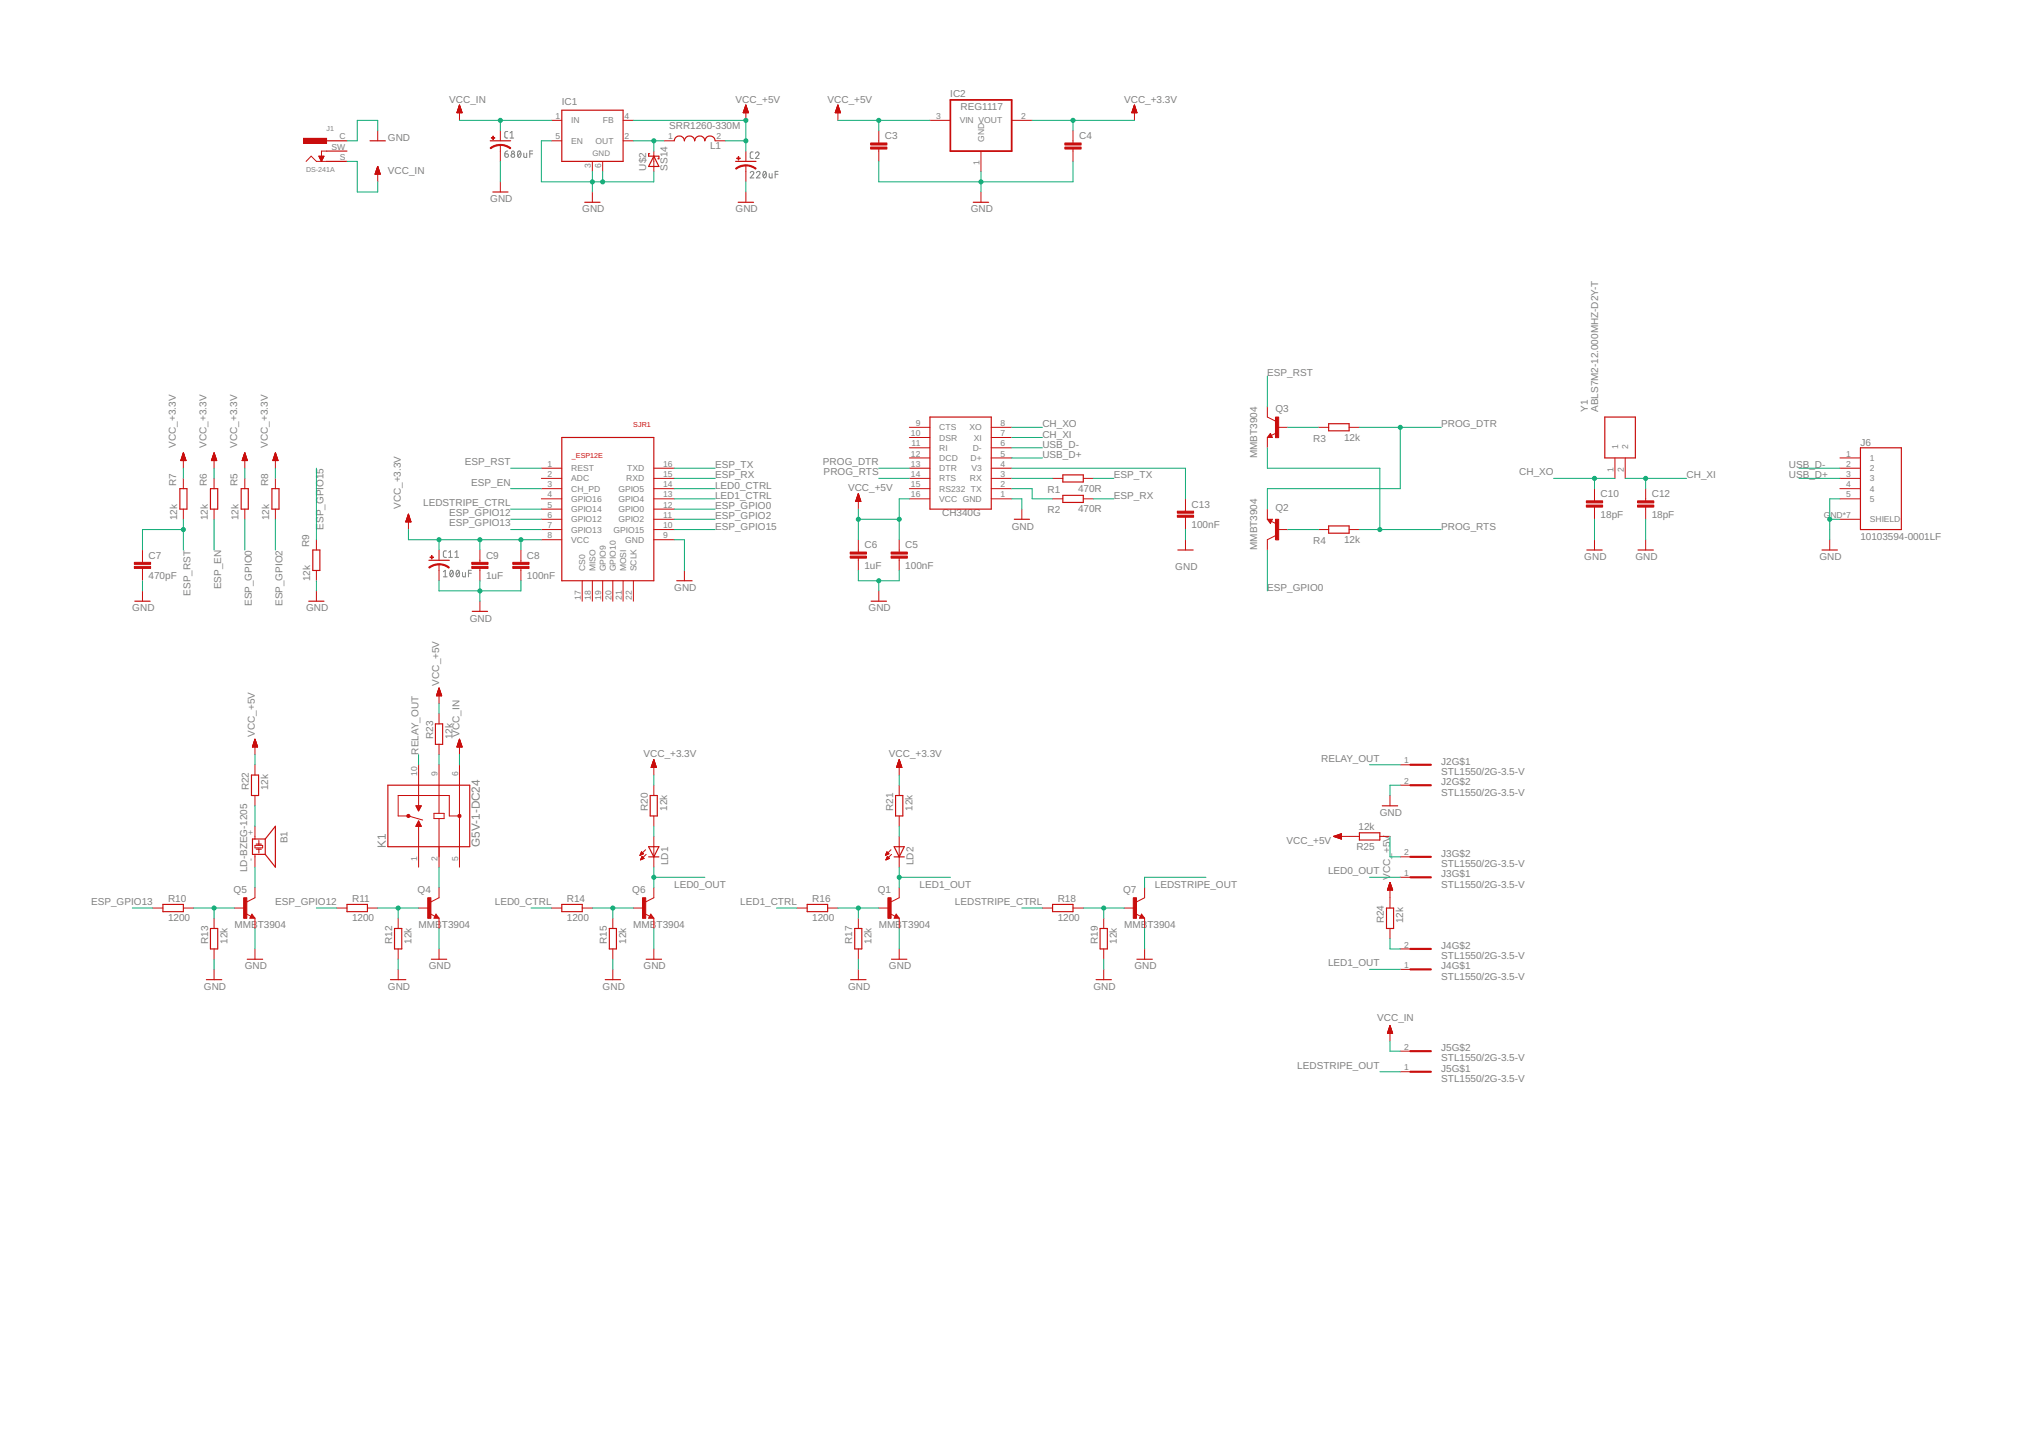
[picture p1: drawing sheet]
<svg xmlns="http://www.w3.org/2000/svg" width="297mm" height="210mm" viewBox="0 0 297 210" stroke-linecap="round" stroke-linejoin="round" font-family="sans-serif">
<g fill="none" stroke="#808080" stroke-width=".15">
<path d="M74.1 19.2h-.3l-.1 .2v.6l.4 .2M74.5 19.4l.3-.2v1M73.7 22.5h.3a.27 .27 0 0 1 .3 .3 .27 .27 0 0 1-.3 .2 .27 .27 0 0 1-.3-.3zM74.1 22a.4 .4 0 0 0-.4 .5M74.5 20.2h.5M75.7 22.1l.1-.1a.55 .55 0 0 1 0 1l-.2-.2v-.3zM76 22.2l-.4 .6M76.5 22.4v.5l.2 .1h.2v-.6M77.4 22.5h.4M77.8 22h-.4v1M109.6 25.2a.26 .26 0 0 1 .3-.2 .26 .26 0 0 1 .1 .4l-.4 .6h.5M110 22.2h-.3l-.1 .2v.6l.4 .1"/>
<path d="M110.3 22.4a.27 .27 0 0 1 .4-.2 .27 .27 0 0 1 .1 .4l-.5 .5h.5M110.5 25.2a.27 .27 0 0 1 .3-.2 .27 .27 0 0 1 .1 .4l-.4 .6h.5M111.5 25h.2a.55 .55 0 0 1 0 1l-.3-.3zM111.9 25.2l-.5 .6M112.3 25.3l.1 .6 .1 .1h.3v-.7M113.2 25.4h.4M113.6 25h-.4v1M64.7 83.5l.3-.3v1M64.7 84.2h.6M65.2 80.4h-.3l-.2 .2 .1 .7 .4 .1M65.5 81.4h.6M65.5 80.6l.3-.2v1"/>
<path d="M65.8 83.3l.1-.1a.55 .55 0 0 1 0 1l-.2-.3zM66.1 83.5l-.4 .5M66.4 81.4h.6M66.4 80.6l.3-.2v1M66.7 83.3l.2-.1a.57 .57 0 0 1 0 1 .6 .6 0 0 1-.2-.9zM67.1 83.5l-.4 .5M67.5 83.6v.4l.2 .2h.3v-.6M68.4 83.7h.4M68.8 83.2h-.4v1"/>
<circle cx="74.9" cy="22.7" r=".26"/>
<circle cx="74.9" cy="22.2" r=".21"/>
</g>
<g fill="none" stroke="#c90d0c" stroke-width=".17">
<path d="M67.1 15.3l.4 1.1h-.8zM82 16.1h9v7.5h-9zM108.9 15.3l.4 1.1h-.8zM122.4 15.3l.3 1.1h-.7zM165.7 15.3l.3 1.1h-.7zM47.7 20.6h3M47.7 23.6h3M47.7 22.1h3M54 20.6h2.3M55.2 24.3l.3 1.1h-.7zM71.6 20.6h3M72 28h2.2"/>
<path d="M85.4 29.5h2.2M94.9 22.4h-.2v.4h1.5v.4h-.1M95.5 22.8l.7 1.5h-1.5zM98.5 20.6a.74 .74 0 0 1 .7-.7 .74 .74 0 0 1 .7 .7 .75 .75 0 0 1 .8-.7 .75 .75 0 0 1 .8 .7 .74 .74 0 0 1 .7-.7 .74 .74 0 0 1 .7 .7 .75 .75 0 0 1 .8-.7 .75 .75 0 0 1 .7 .7M107.4 23.6h3M107.8 29.5h2.2M142.1 29.5h2.3M26.3 71.3h1v3h-1zM26.8 66.1l.4 1.1h-.8zM30.7 71.3h1.1v3h-1.1zM31.3 66.1l.3 1.1h-.7zM35.2 71.3h1.1v3h-1.1z"/>
<path d="M35.8 66.1l.3 1.1h-.7zM39.7 71.3h1v3h-1zM40.2 66.1l.4 1.1h-.7zM59.6 75.1l.4 1.1h-.7zM82 63.9h13.5v20.9h-13.5zM125.3 72.1l.4 1.1h-.7zM135.8 60.9h9v13.4h-9zM148.1 75.8h2.2M155.2 69.3h3v1.1h-3zM155.2 72.3h3v1h-3zM185.5 63.6l-.1 .1h.3l-.2-.3-.3 .4h.5M185.7 75.9h-.5l.3 .4 .2-.4h-.3l.1 .2"/>
<path d="M194 61.8h3v1.1h-3zM194 76.8h3v1h-3zM234.4 60.9h4.4v5.9h-4.4zM271.7 65.4h6v11.9h-6zM19.7 87.8h2.2M45.1 87.8h2.2M45.7 80.3h1v3h-1zM62.6 81.8h3M69 89.2h2.2M98.8 84.8h2.3M127.2 87.8h2.3M172 80.3h2.2"/>
<path d="M231.7 80.3h2.3M239.2 80.3h2.2M266.1 80.3h2.2M36.7 113.1h1.1v3h-1.1zM37.2 107.9l.4 1.1h-.7zM56.6 114.6h12v9h-12zM60.7 117.6h.8l-.4 .8zM60.8 117.7h.7M60.8 117.8h.6M60.9 117.9h.5M61 118h.3M61 118.1h.2"/>
<path d="M61.1 118.2h.1M61.1 119.9h.1M61.1 119.8l.4 .8h-.8zM63.6 105.7h1v2.9h-1zM64.1 100.4l.4 1.2h-.7zM67.1 107.9l.4 1.1h-.8zM95 116.1h1v3h-1zM95.5 110.9l.3 1.1h-.7zM130.8 116.1h1v3h-1zM131.3 110.9l.4 1.1h-.8zM201.9 117.6h2.2M23.8 132h3v1.1h-3z"/>
<path d="M30.7 135.5h1.1v3h-1.1zM36.8 133.7l.1 .2h-.3l.2-.3 .3 .4h-.5M37.4 123.2h.8M37.4 124h.8M38.7 122.5h-1.8v2.2h1.8M38.7 122.5v2.2M38.7 122.5l1.5-1.9v6l-1.5-1.9M50.7 132h3v1.1h-3zM57.6 135.5h1.1v3h-1.1zM60.8 120.5h.6M60.9 120.4h.5M60.9 120.2h.4"/>
<path d="M61 120.1h.3M61 120h.2M63.7 133.7l.1 .2h-.3l.2-.3 .3 .4h-.5M82 132h3v1.1h-3zM89 135.5h1v3h-1zM94.7 123.6h1.5l-.7 1.5zM94.7 125.1h1.5M95 133.7l.1 .2h-.2l.1-.3 .3 .4h-.4M117.9 132h3v1.1h-3zM124.8 135.5h1.1v3h-1.1zM130.6 123.6h1.5l-.8 1.5zM130.6 125.1h1.5"/>
<path d="M130.9 133.7v.2h-.2l.2-.3 .3 .4h-.5M153.7 132h3v1.1h-3zM160.7 135.5h1v3h-1zM166.7 133.7l.1 .2h-.2l.1-.3 .3 .4h-.4M194.8 122.1l1.1-.4v.8zM198.5 121.6h3v1h-3zM202.5 132.5h1v3h-1zM203 128.8l.4 1.1h-.8zM30.1 143h2.3M36.1 140h2.3M57 143h2.3M63 140h2.2"/>
<path d="M88.4 143h2.2M94.4 140h2.2M124.2 143h2.3M130.2 140h2.2M160.1 143h2.2M166 140h2.3M203 149.7l.4 1.1h-.8z"/>
</g>
<g fill="none" stroke="#c90d0c" stroke-width=".15">
<path d="M55.2 19.1v1.5M66.8 16.4h.7M66.8 16.3h.6M66.8 16.2h.6M66.8 16.1h.6M66.9 16h.4M66.9 15.9h.4M67 15.8h.3M67 15.8h.2M67 15.7h.2M67 15.6h.2M67 15.5h.2"/>
<path d="M67.1 15.5h.1M67.1 15.4h.1M67.1 16.1v1.5M67.1 15.3l.4 1.1h-.8zM67.1 15.3h.1M73.1 19.1v1.5M80.5 17.6h1.5M91 17.6h1.5M108.6 16.4h.7M108.6 16.3h.6M108.6 16.2h.6M108.7 16.1h.5"/>
<path d="M108.7 16h.5M108.7 16h.4M108.7 15.9h.4M108.8 15.8h.3M108.8 15.7h.2M108.8 15.6h.2M108.9 15.5h.1M108.9 15.4h.1M108.9 15.3h.1M108.9 16.1v1.5M108.9 15.3l.4 1.1h-.8zM122 16.4h.7"/>
<path d="M122 16.3h.7M122.1 16.2h.6M122.1 16.2h.5M122.1 16.1h.5M122.1 16h.5M122.2 15.9h.4M122.2 15.9h.3M122.2 15.8h.3M122.2 15.7h.3M122.3 15.6h.1M122.3 15.5h.1M122.3 15.4h.1"/>
<path d="M122.3 15.3h.1M122.4 15.3l.3 1.1h-.7zM122.4 16.1v1.5M128.3 19.1v1.8M135.8 17.6h3M147.7 17.6h3M156.7 19.1v1.8M165.3 16.4h.7M165.3 16.3h.7M165.4 16.3h.6M165.4 16.2h.5M165.4 16.1h.5"/>
<path d="M165.4 16h.5M165.5 15.9h.4M165.5 15.9h.3M165.5 15.8h.3M165.5 15.7h.3M165.6 15.6h.2M165.6 15.6h.1M165.6 15.5h.1M165.6 15.4h.1M165.7 15.3h.1M165.7 15.3l.3 1.1h-.7zM165.7 16.1v1.5"/>
<path d="M44.3 20.6h3.4M44.3 20.2h3.4v.7h-3.4zM44.3 20.8h3.4M44.3 20.7h3.4M44.3 20.5h3.4M44.3 20.4h3.4M44.3 20.3h3.4M44.3 20.2h3.4M44.7 23.6l.7-.8 .8 .8h1.5M46.6 22.8h.7l-.4 .8zM46.6 22.8h.7M46.6 22.9h.7"/>
<path d="M46.6 22.9h.6M46.7 23h.5M46.7 23.1h.5M46.8 23.2h.3M46.8 23.3h.3M46.9 23.4h.1M46.9 23.5h.1M47.7 22.1h-.8v1.5M54.8 25.4h.7M54.8 25.3h.7M54.9 25.2h.6M54.9 25.1h.5"/>
<path d="M54.9 25h.5M54.9 24.9h.5M55 24.8h.3M55 24.7h.3M55.1 24.6h.2M55.1 24.6h.1M55.1 24.5h.1M55.1 24.4h.1M55.1 24.3h.1M55.2 25v1.5M55.2 24.3l.3 1.1h-.7zM73.1 21.2v2.4"/>
<path d="M73.1 26.5v1.5M80.5 20.6h1.5M86.5 23.6v1.4M86.5 28v1.5M88 23.6v1.4M91 20.6h1.5M95.5 22.1v2.9M97 20.6h1.5M104.4 20.6h1.5M108.9 22.1v1.5M108.9 24.2v2.3M108.9 28v1.5"/>
<path d="M128.3 21.8v1.8M143.3 22.1v2.9M143.3 28v1.5M156.7 21.8v1.8M185.1 59.4v1.5l1.2 .6M26.4 67.2h.7M26.4 67.1h.7M26.5 67.1h.6M26.5 67h.6M26.5 66.9h.6M26.5 66.8h.5M26.6 66.8h.4"/>
<path d="M26.6 66.7h.4M26.6 66.6h.3M26.6 66.5h.3M26.7 66.4h.2M26.7 66.3h.2M26.7 66.3h.1M26.8 66.2h.1M26.8 66.8v1.5M26.8 69.8v1.5M26.8 74.3v1.5M26.8 66.1l.4 1.1h-.8zM26.8 66.1h.1"/>
<path d="M30.9 67.2h.7M30.9 67.1h.7M31 67h.6M31 67h.5M31 66.9h.5M31 66.8h.5M31.1 66.7h.4M31.1 66.6h.3M31.1 66.5h.3M31.2 66.4h.2M31.2 66.4h.1M31.2 66.3h.1"/>
<path d="M31.2 66.2h.1M31.2 66.1h.1M31.3 66.8v1.5M31.3 69.8v1.5M31.3 74.3v1.5M31.3 66.1l.3 1.1h-.7zM35.4 67.2h.7M35.4 67.1h.7M35.4 67h.6M35.5 67h.5M35.5 66.9h.5M35.5 66.8h.5"/>
<path d="M35.5 66.7h.4M35.6 66.7h.3M35.6 66.6h.3M35.6 66.5h.3M35.6 66.4h.3M35.6 66.4h.2M35.7 66.3h.1M35.7 66.2h.1M35.7 66.1h.1M35.8 66.8v1.5M35.8 69.8v1.5M35.8 74.3v1.5"/>
<path d="M35.8 66.1l.3 1.1h-.7zM39.9 67.2h.7M39.9 67.1h.7M39.9 67h.6M40 66.9h.5M40 66.8h.5M40 66.8h.4M40 66.7h.4M40 66.6h.4M40.1 66.5h.3M40.1 66.5h.2M40.1 66.4h.2"/>
<path d="M40.2 66.3h.1M40.2 66.2h.1M40.2 66.1l.4 1.1h-.7zM40.2 66.1h.1M40.2 66.8v1.5M40.2 69.8v1.5M40.2 74.3v1.5M46.2 78.8v1.5M59.3 76.1h.7M59.3 76h.7M59.3 76h.6M59.4 75.9h.5"/>
<path d="M59.4 75.8h.5M59.4 75.7h.5M59.4 75.7h.4M59.5 75.6h.3M59.5 75.5h.3M59.5 75.4h.3M59.5 75.3h.2M59.6 75.3h.1M59.6 75.2h.1M59.6 75.1h.1M59.6 75.8v1.5M59.6 75.1l.4 1.1h-.7z"/>
<path d="M79.1 78.8h2.9M79.1 77.3h2.9M79.1 75.8h2.9M79.1 74.3h2.9M79.1 72.8h2.9M79.1 71.3h2.9M79.1 69.8h2.9M79.1 68.3h2.9M95.5 78.8h3M95.5 77.3h3M95.5 75.8h3M95.5 74.3h3"/>
<path d="M95.5 72.8h3M95.5 71.3h3M95.5 69.8h3M95.5 68.3h3M125 73.1h.7M125 73h.7M125.1 73h.5M125.1 72.9h.5M125.1 72.8h.5M125.1 72.7h.5M125.1 72.7h.4M125.2 72.6h.3"/>
<path d="M125.2 72.5h.3M125.2 72.4h.3M125.3 72.3h.1M125.3 72.2h.1M125.3 72.1h.1M125.3 72.8v1.5M125.3 78.8v1.8M125.3 72.1l.4 1.1h-.7zM131.3 78.8v1.8M132.8 72.8h3M132.8 71.3h3M132.8 69.8h3"/>
<path d="M132.8 68.3h3M132.8 66.8h3M132.8 65.4h3M132.8 63.9h3M132.8 62.4h3M144.8 72.8h2.9M144.8 71.3h2.9M144.8 69.8h2.9M144.8 68.3h2.9M144.8 66.8h2.9M144.8 65.4h2.9M144.8 63.9h2.9"/>
<path d="M144.8 62.4h2.9M149.2 74.3v1.5M153.7 72.8h1.5M153.7 69.8h1.5M158.2 72.8h1.5M158.2 69.8h1.5M173.1 72.8v1.8M173.1 75.5v1.8M173.1 78.8v1.5M185.1 75.8h.7l-.3 .6zM185.1 63.9v1.5M185.1 74.3v1.5"/>
<path d="M185.5 63.3l.3 .6h-.7zM185.7 76.1l.7 .4M186.3 78.2l-1.2 .6v1.5M186.4 63.2l-.7 .4M186.6 77.3h1.5M186.6 62.4h1.5M192.5 77.3h1.5M192.5 62.4h1.5M197 77.3h1.5M197 62.4h1.5M232.9 71.3v1.8M232.9 74v1.8"/>
<path d="M232.9 78.8v1.5M235.8 66.8v3M237.3 66.8v3M240.3 71.3v1.8M240.3 74v1.8M240.3 78.8v1.5M267.2 78.8v1.5M268.7 75.8h3M268.7 72.8h3M268.7 71.3h3M268.7 69.8h3M268.7 68.3h3"/>
<path d="M268.7 66.8h3M20.8 80.3v1.8M20.8 83v1.8M20.8 86.3v1.5M46.2 83.3v1.5M46.2 86.3v1.5M64.1 80.3v1.5M64.1 82.4v2.4M70.1 80.3v1.8M70.1 83v1.8M70.1 87.8v1.4M76.1 80.3v1.8"/>
<path d="M76.1 83v1.8M85 84.8v3M86.5 84.8v3M88 84.8v3M89.5 84.8v3M91 84.8v3M92.5 84.8v3M99.9 83.3v1.5M125.3 81.5v1.8M128.3 86.3v1.5M131.3 81.5v1.8M36.9 108.9h.7"/>
<path d="M36.9 108.8h.6M37 108.8h.5M37 108.7h.5M37 108.6h.5M37 108.5h.4M37.1 108.4h.3M37.1 108.3h.3M37.1 108.2h.3M37.1 108.2h.2M37.2 108.1h.1M37.2 108h.1M37.2 107.9h.1"/>
<path d="M37.2 107.9l.4 1.1h-.7zM37.2 108.6v1.6M37.2 111.6v1.5M37.2 116.1v1.5M61.1 111.6v6M63.4 118.7h1.5v.8h-1.5zM63.8 101.5h.7M63.8 101.4h.7M63.8 101.4h.6M63.8 101.3h.6M63.8 101.2h.6M63.9 101.2h.5"/>
<path d="M63.9 101.1h.4M63.9 101h.4M64 100.9h.3M64 100.8h.2M64 100.7h.2M64.1 100.7h.1M64.1 100.6h.1M64.1 100.5h.1M64.1 101.2v1.5M64.1 104.2v1.5M64.1 108.6v1.6M64.1 111.6v7.1"/>
<path d="M64.1 119.5v7.1M64.1 100.4l.4 1.2h-.7zM66.8 108.9h.7M66.8 108.9h.6M66.8 108.8h.6M66.8 108.7h.6M66.9 108.6h.5M66.9 108.6h.4M66.9 108.5h.4M66.9 108.4h.4M67 108.4h.2M67 108.3h.2"/>
<path d="M67 108.2h.2M67 108.1h.2M67.1 108.1h.1M67.1 108h.1M67.1 107.9h.1M67.1 108.6v1.6M67.1 111.6v15M67.1 119.1h-1.5v-3h-7.5v3h1.5l2.1 .6M67.1 107.9l.4 1.1h-.8zM95.1 112h.7M95.1 111.9h.7M95.2 111.8h.6"/>
<path d="M95.2 111.7h.6M95.2 111.7h.5M95.2 111.6h.5M95.2 111.5h.5M95.3 111.5h.4M95.3 111.4h.4M95.3 111.4h.3M95.3 111.3h.3M95.4 111.3h.2M95.4 111.2h.2M95.4 111.1h.2M95.4 111.1h.1"/>
<path d="M95.4 111h.1M95.5 111h.1M95.5 110.9h.1M95.5 111.6v1.5M95.5 114.6v1.5M95.5 119.1v1.5M95.5 110.9l.3 1.1h-.7zM131 112h.7M131 111.9h.7M131 111.8h.6M131 111.7h.6M131.1 111.7h.5"/>
<path d="M131.1 111.6h.5M131.1 111.5h.4M131.1 111.4h.4M131.2 111.3h.2M131.2 111.2h.2M131.2 111.1h.2M131.3 111.1h.1M131.3 111h.1M131.3 111.6v1.5M131.3 114.6v1.5M131.3 119.1v1.5M131.3 110.9l.4 1.1h-.8z"/>
<path d="M131.3 110.9v.1M203 116.1v1.5M204.5 111.6h1.5M204.5 114.6h1.5M22.3 132.5h1.5M26.8 132.5h1.5M31.3 134v1.5M31.3 138.5v1.5M34.2 132.5h1.6M35.9 133.4l.7 .4M36.8 133.4l.4 .6h-.7zM37.2 120.6v1.9"/>
<path d="M37.2 123.4h1.2v.4h-1.2zM37.2 124.7v1.9M37.2 129.6v1.4l-1.2 .7M37.2 134v1.5M37.2 138.5v1.5M37.8 122.7v.5M37.8 124v.5M49.2 132.5h1.5M53.7 132.5h1.5M58.1 134v1.5M58.1 138.5v1.5M61.1 120.6v6"/>
<path d="M61.1 132.5h1.5M62.8 133.4l.7 .4M63.7 133.4l.4 .6h-.7zM64.1 129.6v1.4l-1.2 .7M64.1 134v1.5M64.1 138.5v1.5M80.5 132.5h1.5M85 132.5h1.5M89.5 134v1.5M89.5 138.5v1.5M92.5 132.5h1.5M93.5 124.8v.1"/>
<path d="M93.5 124.8h.1M93.5 124.7h.2M93.5 124.7h.4M93.6 124.6h.4M93.6 125.5h.1M93.6 124.6h.3M93.6 125.4h.2M93.6 125.4h.3M93.6 124.5h.3M93.6 125.3h.4M93.6 124.4h.2M93.7 124.4h.1"/>
<path d="M93.7 125.2h.3M93.7 124.3l.3 .3-.5 .3zM93.7 125.1h.2M93.7 125.1h.1M93.7 125h.1M93.8 125l-.3 .5M93.8 125l.3 .3M94.1 125.3l-.6 .2M94.2 133.4l.7 .4M94.3 124l-.8 .9M94.4 124.7l-.9 .8M95 133.4l.5 .6h-.8z"/>
<path d="M95.5 122.1v4.5M95.5 129.6v1.4l-1.2 .7M95.5 134v1.5M95.5 138.5v1.5M116.4 132.5h1.5M120.9 132.5h1.5M125.3 134v1.5M125.3 138.5v1.5M128.3 132.5h1.5M129.3 124.8v.1M129.3 124.8h.2M129.3 124.7h.3"/>
<path d="M129.4 124.7h.3M129.4 124.6h.4M129.4 125.5h.1M129.4 125.4h.2M129.4 125.4h.4M129.5 124.5h.2M129.5 124.4h.1M129.5 125.3h.4M129.5 125.2h.3M129.5 124.3l.3 .3-.5 .3zM129.5 125.1h.2M129.6 125.1h.1"/>
<path d="M129.6 125h.1M129.6 125l-.2 .5M129.6 125l.3 .3-.5 .2M130 133.4l.7 .4M130.1 124l-.8 .9M130.2 124.7l-.8 .8M130.9 133.4l.4 .6h-.7zM131.3 122.1v4.5M131.3 129.6v1.4l-1.2 .7M131.3 134v1.5M131.3 138.5v1.5M152.2 132.5h1.5"/>
<path d="M156.7 132.5h1.5M161.2 134v1.5M161.2 138.5v1.5M164.2 132.5h1.5M165.8 133.4l.8 .4M166.7 133.4l.5 .6h-.8zM167.2 129.6v1.4l-1.2 .7M167.2 134v1.5M167.2 138.5v1.5M194.8 122.1l1.1-.4v.8zM194.8 122.1h1.1M194.9 122.1h1"/>
<path d="M195 122h.9M195.1 122.2h.8M195.2 122h.7M195.2 122.2h.7M195.4 121.9h.5M195.4 122.3h.5M195.5 122.1h3M195.5 121.8h.4M195.6 122.4h.3M195.7 121.8h.2M195.7 122.4h.2M195.9 121.7h.1"/>
<path d="M201.5 122.1h1.5M202.6 129.9h.7M202.6 129.8h.7M202.7 129.8h.6M202.7 129.7h.6M202.7 129.6h.6M202.8 129.5h.4M202.8 129.4h.4M202.8 129.3h.4M202.8 129.2h.3M202.9 129.2h.2M202.9 129.1h.2"/>
<path d="M202.9 129h.2M202.9 128.9h.2M203 128.9h.1M203 129.6v2.9M203 135.5v1.5M203 128.8l.4 1.1h-.8zM203 128.8h.1M204.5 125.1h1.5M204.5 128.1h1.5M204.5 138.5h1.5M31.3 141.5v1.5M58.1 141.5v1.5"/>
<path d="M89.5 141.5v1.5M125.3 141.5v1.5M161.2 141.5v1.5M202.6 150.8h.7M202.7 150.7h.6M202.7 150.6h.6M202.7 150.5h.6M202.7 150.5h.5M202.8 150.4h.4M202.8 150.3h.4M202.8 150.2h.4M202.9 150.1h.2"/>
<path d="M202.9 150h.2M202.9 149.9h.2M202.9 149.8h.1M203 149.8h.1M203 150.5v1.5M203 149.7l.4 1.1h-.8zM203 149.7h.1M204.5 141.5h1.5M204.5 156.4h1.5M204.5 153.4h1.5"/>
</g>
<g fill="#c90d0c" stroke="#c90d0c" stroke-width=".15">
<path d="M73.1 21.1l1 .2 .5 .3-.1 .1a2.27 2.27 0 0 0-1.4-.5z" fill-rule="evenodd"/>
<path d="M71.6 21.6a2.19 2.19 0 0 1 1.5-.5v.1a2.27 2.27 0 0 0-1.4 .5z" fill-rule="evenodd"/>
<path d="M108.9 24.1l1 .2 .5 .3-.1 .1a2.39 2.39 0 0 0-1.4-.5z" fill-rule="evenodd"/>
<path d="M107.4 24.6a2.2 2.2 0 0 1 1.5-.5v.1a2.39 2.39 0 0 0-1.4 .5z" fill-rule="evenodd"/>
<path d="M64.1 82.3h.2a2.21 2.21 0 0 1 1.3 .5l-.1 .1a2.27 2.27 0 0 0-1.4-.5z" fill-rule="evenodd"/>
<path d="M62.6 82.8l.9-.4 .6-.1v.1a2.27 2.27 0 0 0-1.4 .5z" fill-rule="evenodd"/>
<path d="M59.5 118.9h.3l.1 .2-.1 .2h-.3l-.1-.2z" fill-rule="evenodd"/>
<circle cx="67.1" cy="119.1" r=".24"/>
</g>
<g fill="#c90d0c" stroke="#c90d0c" stroke-width=".15">
<path d="M71.8 20.1h.5v.1h-.5z"/>
<path d="M72 19.9h.1v.5h-.1z"/>
<path d="M107.6 23.1h.5v.1h-.5z"/>
<path d="M107.8 22.9h.1v.5h-.1z"/>
<path d="M127.1 21.5h2.4v.3h-2.4z"/>
<path d="M127.1 20.9h2.4v.3h-2.4z"/>
<path d="M155.5 21.5h2.4v.3h-2.4z"/>
<path d="M155.5 20.9h2.4v.3h-2.4z"/>
<path d="M130.1 81.2h2.4v.3h-2.4z"/>
<path d="M130.1 80.6h2.4v.3h-2.4z"/>
<path d="M124.2 81.2h2.3v.3h-2.3z"/>
<path d="M124.2 80.6h2.3v.3h-2.3z"/>
<path d="M186.3 75.8h.4v3h-.4z"/>
<path d="M186.3 60.9h.4v3h-.4z"/>
<path d="M19.6 82.7h2.4v.3h-2.4z"/>
<path d="M19.6 82.1h2.4v.3h-2.4z"/>
<path d="M74.9 82.7h2.4v.3h-2.4z"/>
<path d="M74.9 82.1h2.4v.3h-2.4z"/>
<path d="M68.9 82.7h2.4v.3h-2.4z"/>
<path d="M68.9 82.1h2.4v.3h-2.4z"/>
<path d="M62.8 81.3h.5v.1h-.5z"/>
<path d="M63 81.1h.1v.5h-.1z"/>
<path d="M231.7 73.7h2.3v.3h-2.3z"/>
<path d="M231.7 73.1h2.3v.3h-2.3z"/>
<path d="M239.1 73.7h2.4v.3h-2.4z"/>
<path d="M239.1 73.1h2.4v.3h-2.4z"/>
<path d="M62.5 131h.4v3h-.4z"/>
<path d="M35.6 131h.4v3h-.4z"/>
<path d="M93.8 131h.5v3h-.5z"/>
<path d="M129.7 131h.4v3h-.4z"/>
<path d="M165.5 131h.5v3h-.5z"/>
<path d="M171.9 74.6h2.4v.3h-2.4z"/>
<path d="M171.9 75.2h2.4v.3h-2.4z"/>
</g>
<path d="M138.8 14.6h8.9v7.5h-8.9z" fill="none" stroke="#c90d0c" stroke-width=".25"/>
<path d="M206 111.6h3M206 114.6h3M206 128.1h3M206 125.1h3M206 138.5h3M206 141.5h3M206 156.4h3M206 153.4h3" fill="none" stroke="#c90d0c" stroke-width=".32"/>
<g fill="none" stroke="#0dab76" stroke-width=".15">
<path d="M55.2 19.1v-1.5h-3v3h-1.5M67.1 17.6h13.4M73.1 17.6v1.5M92.5 17.6h16.4v4.5M122.4 17.6h13.4M128.3 17.6v1.5M150.7 17.6h15M156.7 17.6v1.5M50.7 23.6h1.5v4.4h3v-1.5M73.1 23.6v2.9M80.5 20.6h-1.4v5.9h16.4v-1.5M86.5 25v3"/>
<path d="M88 25v1.5M92.5 20.6h4.5M95.5 20.6v1.5M105.9 20.6h3M108.9 26.5v1.5M128.3 23.6v2.9h28.4v-2.9M143.3 25v3M185.1 54.9v4.5M26.8 77.3h-6v3M26.8 68.3v1.5M26.8 75.8v4.5M31.3 68.3v1.5"/>
<path d="M31.3 75.8v4.5M35.8 68.3v1.5M35.8 75.8v4.5M40.2 68.3v1.5M40.2 75.8v4.5M46.2 68.3v10.5M59.6 77.3v1.5h19.5M64.1 78.8v1.5M70.1 78.8v1.5M74.6 75.8h4.5M74.6 71.3h4.5M74.6 68.3h4.5"/>
<path d="M74.6 77.3h4.5M74.6 74.3h4.5M76.1 78.8v1.5M98.5 72.8h5.9M98.5 78.8h1.4v4.5M98.5 75.8h5.9M98.5 71.3h5.9M98.5 69.8h5.9M98.5 68.3h5.9M98.5 77.3h5.9M98.5 74.3h5.9M125.3 74.3v4.5"/>
<path d="M125.3 75.8h6M128.3 69.8h4.5M128.3 68.3h4.5M132.8 72.8h-1.5v6M147.7 72.8h1.5v1.5M147.7 71.3h3v1.5h3M147.7 68.3h25.4v4.5M147.7 69.8h6M147.7 66.8h4.5M147.7 65.4h4.5M147.7 63.9h4.5M147.7 62.4h4.5"/>
<path d="M159.7 72.8h3M159.7 69.8h3M173.1 77.3v1.5M185.1 65.4v2.9h16.4v9M188.1 62.4h4.4M188.1 77.3h4.4M198.5 62.4h12M198.5 77.3h12M204.5 62.4v8.9h-19.4v3M226.9 69.8h8.9M232.9 69.8v1.5M232.9 75.8v3"/>
<path d="M237.3 69.8h9M240.3 69.8v1.5M240.3 75.8v3M262.7 69.8h6M262.7 68.3h6M267.2 75.8h1.5M268.7 72.8h-1.5v6M20.8 84.8v1.5M46.2 84.8v1.5M64.1 84.8v1.5h12v-1.5M70.1 84.8v3M125.3 83.3v1.5h6v-1.5"/>
<path d="M128.3 84.8v1.5M185.1 80.3v6M37.2 110.2v1.4M37.2 117.6v3M61.1 110.2v1.4M64.1 102.7v1.5M64.1 110.2v1.4M67.1 110.2v1.4M95.5 113.1v1.5M131.3 113.1v1.5M200 111.6h4.5M204.5 114.6h-1.5v1.5"/>
<path d="M19.3 132.5h3M28.3 132.5h5.9M31.3 132.5v1.5M37.2 126.6v3M37.2 135.5v3M46.2 132.5h3M55.2 132.5h5.9M58.1 132.5v1.5M64.1 126.6v3M64.1 135.5v3M77.6 132.5h2.9M86.5 132.5h6"/>
<path d="M89.5 132.5v1.5M95.5 120.6v1.5M95.5 126.6v3M95.5 135.5v3M95.5 128.1h7.4M113.4 132.5h3M122.4 132.5h5.9M125.3 132.5v1.5M131.3 120.6v1.5M131.3 126.6v3M131.3 135.5v3M131.3 128.1h7.5"/>
<path d="M149.2 132.5h3M158.2 132.5h6M161.2 132.5v1.5M167.2 135.5v3M176.1 128.1h-8.9v1.5M200 128.1h4.5M203 122.1v3h1.5M203 137v1.5h1.5M31.3 140v1.5M58.1 140v1.5M89.5 140v1.5M125.3 140v1.5"/>
<path d="M161.2 140v1.5M200 141.5h4.5M201.5 156.4h3M203 152v1.4h1.5"/>
</g>
<g fill="#0dab76" stroke="#0dab76" stroke-width=".15">
<circle cx="143.3" cy="26.5" r=".3"/>
<circle cx="88" cy="26.5" r=".3"/>
<circle cx="86.5" cy="26.5" r=".3"/>
<circle cx="128.3" cy="84.8" r=".3"/>
<circle cx="70.1" cy="86.3" r=".3"/>
<circle cx="267.2" cy="75.8" r=".3"/>
<circle cx="108.9" cy="20.6" r=".3"/>
<circle cx="108.9" cy="17.6" r=".3"/>
<circle cx="128.3" cy="17.6" r=".3"/>
<circle cx="125.3" cy="75.8" r=".3"/>
<circle cx="131.3" cy="75.8" r=".3"/>
<circle cx="73.1" cy="17.6" r=".3"/>
<circle cx="95.5" cy="20.6" r=".3"/>
<circle cx="156.7" cy="17.6" r=".3"/>
<circle cx="70.1" cy="78.8" r=".3"/>
<circle cx="76.1" cy="78.8" r=".3"/>
<circle cx="64.1" cy="78.8" r=".3"/>
<circle cx="240.3" cy="69.8" r=".3"/>
<circle cx="232.9" cy="69.8" r=".3"/>
<circle cx="204.5" cy="62.4" r=".3"/>
<circle cx="201.5" cy="77.3" r=".3"/>
<circle cx="26.8" cy="77.3" r=".3"/>
<circle cx="58.1" cy="132.5" r=".3"/>
<circle cx="31.3" cy="132.5" r=".3"/>
<circle cx="89.5" cy="132.5" r=".3"/>
<circle cx="95.5" cy="128.1" r=".3"/>
<circle cx="125.3" cy="132.5" r=".3"/>
<circle cx="131.3" cy="128.1" r=".3"/>
<circle cx="161.2" cy="132.5" r=".3"/>
</g>
<g font-size="1.7" fill="#808080">
<text x="56.4" y="123.7" transform="rotate(-90 56.4 123.7)">K1</text>
<text x="70.1" y="123.6" transform="rotate(-90 70.1 123.6)">G5V-1-DC24</text>
</g>
<g font-size="1.5" fill="#808080">
<text x="65.6" y="15">VCC_IN</text>
<text x="82" y="15.3">IC1</text>
<text x="107.4" y="15">VCC_+5V</text>
<text x="120.9" y="15">VCC_+5V</text>
<text x="138.8" y="14.2">IC2</text>
<text x="140.3" y="16.1">REG1117</text>
<text x="164.2" y="15">VCC_+3.3V</text>
<text x="56.7" y="20.6">GND</text>
<text x="97.7" y="18.8">SRR1260-330M</text>
<text x="103.7" y="21.8">L1</text>
<text x="129.2" y="20.3">C3</text>
<text x="157.6" y="20.3">C4</text>
<text x="56.7" y="25.4">VCC_IN</text>
<text x="71.6" y="29.5">GND</text>
<text x="94.4" y="24.9" transform="rotate(-90 94.4 24.9)">U$2</text>
<text x="97.5" y="24.9" transform="rotate(-90 97.5 24.9)">SS14</text>
<text x="85" y="31">GND</text>
<text x="107.4" y="31">GND</text>
<text x="141.8" y="31">GND</text>
<text x="185.1" y="54.9">ESP_RST</text>
<text x="25.7" y="65.4" transform="rotate(-90 25.7 65.4)">VCC_+3.3V</text>
<text x="30.1" y="65.4" transform="rotate(-90 30.1 65.4)">VCC_+3.3V</text>
<text x="34.6" y="65.4" transform="rotate(-90 34.6 65.4)">VCC_+3.3V</text>
<text x="39.1" y="65.4" transform="rotate(-90 39.1 65.4)">VCC_+3.3V</text>
<text x="152.2" y="65.4">USB_D-</text>
<text x="152.2" y="63.9">CH_XI</text>
<text x="152.2" y="62.4">CH_XO</text>
<text x="186.3" y="60.1">Q3</text>
<text x="191.8" y="64.5">R3</text>
<text x="196.3" y="64.3">12k</text>
<text x="210.5" y="62.4">PROG_DTR</text>
<text x="231.9" y="60.1" transform="rotate(-90 231.9 60.1)">Y1</text>
<text x="233.4" y="60.1" transform="rotate(-90 233.4 60.1)">ABLS7M2-12.000MHZ-D2Y-T</text>
<text x="271.7" y="65">J6</text>
<text x="25.7" y="70.9" transform="rotate(-90 25.7 70.9)">R7</text>
<text x="30.2" y="70.9" transform="rotate(-90 30.2 70.9)">R6</text>
<text x="34.7" y="70.9" transform="rotate(-90 34.7 70.9)">R5</text>
<text x="39.2" y="70.9" transform="rotate(-90 39.2 70.9)">R8</text>
<text x="67.9" y="67.9">ESP_RST</text>
<text x="68.8" y="70.9">ESP_EN</text>
<text x="104.4" y="71.3">LED0_CTRL</text>
<text x="104.4" y="68.3">ESP_TX</text>
<text x="104.4" y="69.8">ESP_RX</text>
<text x="120.2" y="67.9">PROG_DTR</text>
<text x="120.3" y="69.4">PROG_RTS</text>
<text x="123.8" y="71.7">VCC_+5V</text>
<text x="152.2" y="66.8">USB_D+</text>
<text x="153" y="71.9">R1</text>
<text x="157.4" y="71.8">470R</text>
<text x="162.7" y="69.8">ESP_TX</text>
<text x="183.6" y="66.9" transform="rotate(-90 183.6 66.9)">MMBT3904</text>
<text x="221.9" y="69.4">CH_XO</text>
<text x="246.3" y="69.8">CH_XI</text>
<text x="261.2" y="69.8">USB_D+</text>
<text x="261.2" y="68.3">USB_D-</text>
<text x="25.9" y="75.9" transform="rotate(-90 25.9 75.9)">12k</text>
<text x="30.4" y="75.9" transform="rotate(-90 30.4 75.9)">12k</text>
<text x="34.8" y="75.9" transform="rotate(-90 34.8 75.9)">12k</text>
<text x="39.3" y="75.9" transform="rotate(-90 39.3 75.9)">12k</text>
<text x="47.2" y="77.3" transform="rotate(-90 47.2 77.3)">ESP_GPIO15</text>
<text x="58.5" y="74.3" transform="rotate(-90 58.5 74.3)">VCC_+3.3V</text>
<text x="61.8" y="73.9">LEDSTRIPE_CTRL</text>
<text x="65.6" y="76.8">ESP_GPIO13</text>
<text x="65.6" y="75.4">ESP_GPIO12</text>
<text x="104.4" y="74.3">ESP_GPIO0</text>
<text x="104.4" y="75.8">ESP_GPIO2</text>
<text x="104.4" y="77.3">ESP_GPIO15</text>
<text x="104.4" y="72.8">LED1_CTRL</text>
<text x="137.6" y="75.4">CH340G</text>
<text x="147.7" y="77.3">GND</text>
<text x="153" y="74.9">R2</text>
<text x="157.4" y="74.8">470R</text>
<text x="162.7" y="72.8">ESP_RX</text>
<text x="174" y="77.1">100nF</text>
<text x="174" y="74.1">C13</text>
<text x="186.3" y="74.6">Q2</text>
<text x="210.5" y="77.3">PROG_RTS</text>
<text x="233.8" y="75.6">18pF</text>
<text x="233.8" y="72.6">C10</text>
<text x="241.2" y="75.6">18pF</text>
<text x="241.2" y="72.6">C12</text>
<text x="21.7" y="81.6">C7</text>
<text x="45.1" y="79.9" transform="rotate(-90 45.1 79.9)">R9</text>
<text x="71" y="81.6">C9</text>
<text x="77" y="81.6">C8</text>
<text x="126.2" y="83">1uF</text>
<text x="126.2" y="80.1">C6</text>
<text x="132.2" y="83">100nF</text>
<text x="132.2" y="80.1">C5</text>
<text x="171.6" y="83.3">GND</text>
<text x="183.6" y="80.3" transform="rotate(-90 183.6 80.3)">MMBT3904</text>
<text x="191.8" y="79.4">R4</text>
<text x="196.3" y="79.2">12k</text>
<text x="231.4" y="81.8">GND</text>
<text x="238.8" y="81.8">GND</text>
<text x="265.7" y="81.8">GND</text>
<text x="271.7" y="78.8">10103594-0001LF</text>
<text x="19.3" y="89.2">GND</text>
<text x="21.7" y="84.5">470pF</text>
<text x="27.8" y="87" transform="rotate(-90 27.8 87)">ESP_RST</text>
<text x="32.3" y="86" transform="rotate(-90 32.3 86)">ESP_EN</text>
<text x="36.8" y="88.5" transform="rotate(-90 36.8 88.5)">ESP_GPIO0</text>
<text x="41.3" y="88.5" transform="rotate(-90 41.3 88.5)">ESP_GPIO2</text>
<text x="44.7" y="89.2">GND</text>
<text x="45.3" y="84.9" transform="rotate(-90 45.3 84.9)">12k</text>
<text x="71" y="84.5">1uF</text>
<text x="77" y="84.5">100nF</text>
<text x="98.5" y="86.3">GND</text>
<text x="126.8" y="89.2">GND</text>
<text x="185.1" y="86.3">ESP_GPIO0</text>
<text x="68.6" y="90.7">GND</text>
<text x="64.1" y="100.1" transform="rotate(-90 64.1 100.1)">VCC_+5V</text>
<text x="37.2" y="107.5" transform="rotate(-90 37.2 107.5)">VCC_+5V</text>
<text x="63.2" y="107.9" transform="rotate(-90 63.2 107.9)">R23</text>
<text x="66.1" y="107.9" transform="rotate(-90 66.1 107.9)">12k</text>
<text x="67.1" y="107.5" transform="rotate(-90 67.1 107.5)">VCC_IN</text>
<text x="61.1" y="110.1" transform="rotate(-90 61.1 110.1)">RELAY_OUT</text>
<text x="94" y="110.5">VCC_+3.3V</text>
<text x="129.8" y="110.5">VCC_+3.3V</text>
<text x="192.9" y="111.2">RELAY_OUT</text>
<text x="210.5" y="113.1">STL1550/2G-3.5-V</text>
<text x="210.5" y="111.6">J2G$1</text>
<text x="36.4" y="115.4" transform="rotate(-90 36.4 115.4)">R22</text>
<text x="39.2" y="115.4" transform="rotate(-90 39.2 115.4)">12k</text>
<text x="94.6" y="118.4" transform="rotate(-90 94.6 118.4)">R20</text>
<text x="97.4" y="118.4" transform="rotate(-90 97.4 118.4)">12k</text>
<text x="130.4" y="118.4" transform="rotate(-90 130.4 118.4)">R21</text>
<text x="133.3" y="118.4" transform="rotate(-90 133.3 118.4)">12k</text>
<text x="201.5" y="119.1">GND</text>
<text x="210.5" y="116.1">STL1550/2G-3.5-V</text>
<text x="210.5" y="114.6">J2G$2</text>
<text x="42" y="123.1" transform="rotate(-90 42 123.1)">B1</text>
<text x="187.9" y="123.1">VCC_+5V</text>
<text x="198.1" y="124">R25</text>
<text x="198.4" y="121.2">12k</text>
<text x="210.5" y="125.1">J3G$2</text>
<text x="24.5" y="131.7">R10</text>
<text x="34.1" y="130.3">Q5</text>
<text x="36.1" y="127.3" transform="rotate(-90 36.1 127.3)">LD-BZEG-1205</text>
<text x="51.4" y="131.7">R11</text>
<text x="61" y="130.3">Q4</text>
<text x="82.8" y="131.7">R14</text>
<text x="92.3" y="130.3">Q6</text>
<text x="97.6" y="126.3" transform="rotate(-90 97.6 126.3)">LD1</text>
<text x="98.5" y="129.6">LED0_OUT</text>
<text x="118.6" y="131.7">R16</text>
<text x="128.2" y="130.3">Q1</text>
<text x="133.4" y="126.3" transform="rotate(-90 133.4 126.3)">LD2</text>
<text x="134.3" y="129.6">LED1_OUT</text>
<text x="154.5" y="131.7">R18</text>
<text x="164" y="130.3">Q7</text>
<text x="168.6" y="129.6">LEDSTRIPE_OUT</text>
<text x="193.9" y="127.6">LED0_OUT</text>
<text x="203" y="128.4" transform="rotate(-90 203 128.4)">VCC_+5V</text>
<text x="210.5" y="129.6">STL1550/2G-3.5-V</text>
<text x="210.5" y="126.6">STL1550/2G-3.5-V</text>
<text x="210.5" y="128.1">J3G$1</text>
<text x="13.3" y="132.1">ESP_GPIO13</text>
<text x="24.5" y="134.5">1200</text>
<text x="30.4" y="137.8" transform="rotate(-90 30.4 137.8)">R13</text>
<text x="33.2" y="137.8" transform="rotate(-90 33.2 137.8)">12k</text>
<text x="34.3" y="135.5">MMBT3904</text>
<text x="40.2" y="132.1">ESP_GPIO12</text>
<text x="51.4" y="134.5">1200</text>
<text x="57.3" y="137.8" transform="rotate(-90 57.3 137.8)">R12</text>
<text x="60.1" y="137.8" transform="rotate(-90 60.1 137.8)">12k</text>
<text x="61.1" y="135.5">MMBT3904</text>
<text x="72.3" y="132.1">LED0_CTRL</text>
<text x="82.8" y="134.5">1200</text>
<text x="88.6" y="137.8" transform="rotate(-90 88.6 137.8)">R15</text>
<text x="91.4" y="137.8" transform="rotate(-90 91.4 137.8)">12k</text>
<text x="92.5" y="135.5">MMBT3904</text>
<text x="108.1" y="132.1">LED1_CTRL</text>
<text x="118.6" y="134.5">1200</text>
<text x="124.5" y="137.8" transform="rotate(-90 124.5 137.8)">R17</text>
<text x="127.3" y="137.8" transform="rotate(-90 127.3 137.8)">12k</text>
<text x="128.3" y="135.5">MMBT3904</text>
<text x="139.5" y="132.1">LEDSTRIPE_CTRL</text>
<text x="154.5" y="134.5">1200</text>
<text x="160.3" y="137.8" transform="rotate(-90 160.3 137.8)">R19</text>
<text x="163.1" y="137.8" transform="rotate(-90 163.1 137.8)">12k</text>
<text x="164.2" y="135.5">MMBT3904</text>
<text x="202.1" y="134.8" transform="rotate(-90 202.1 134.8)">R24</text>
<text x="204.9" y="134.8" transform="rotate(-90 204.9 134.8)">12k</text>
<text x="35.7" y="141.5">GND</text>
<text x="62.6" y="141.5">GND</text>
<text x="94" y="141.5">GND</text>
<text x="129.8" y="141.5">GND</text>
<text x="165.7" y="141.5">GND</text>
<text x="193.9" y="141">LED1_OUT</text>
<text x="210.5" y="143">STL1550/2G-3.5-V</text>
<text x="210.5" y="140">STL1550/2G-3.5-V</text>
<text x="210.5" y="141.5">J4G$1</text>
<text x="210.5" y="138.5">J4G$2</text>
<text x="29.8" y="144.5">GND</text>
<text x="56.7" y="144.5">GND</text>
<text x="88" y="144.5">GND</text>
<text x="123.8" y="144.5">GND</text>
<text x="159.7" y="144.5">GND</text>
<text x="201.1" y="149">VCC_IN</text>
<text x="189.5" y="156">LEDSTRIPE_OUT</text>
<text x="210.5" y="154.9">STL1550/2G-3.5-V</text>
<text x="210.5" y="153.4">J5G$2</text>
<text x="210.5" y="157.9">STL1550/2G-3.5-V</text>
<text x="210.5" y="156.4">J5G$1</text>
</g>
<g font-size="1.2" fill="#808080">
<text x="81.1" y="17.4">1</text>
<text x="91.2" y="17.4">4</text>
<text x="136.7" y="17.4">3</text>
<text x="149.1" y="17.4">2</text>
<text x="48.4" y="21.8">SW</text>
<text x="49.6" y="20.4">C</text>
<text x="49.6" y="23.3">S</text>
<text x="81.1" y="20.4">5</text>
<text x="83.4" y="18">IN</text>
<text x="83.4" y="21">EN</text>
<text x="86.5" y="22.8">GND</text>
<text x="87" y="21">OUT</text>
<text x="88" y="18">FB</text>
<text x="91.2" y="20.4">2</text>
<text x="97.6" y="20.4">1</text>
<text x="104.6" y="20.4">2</text>
<text x="140.2" y="18">VIN VOUT</text>
<text x="143.7" y="20.7" transform="rotate(-90 143.7 20.7)">GND</text>
<text x="86.3" y="24.5" transform="rotate(-90 86.3 24.5)">3</text>
<text x="87.8" y="24.5" transform="rotate(-90 87.8 24.5)">6</text>
<text x="143.1" y="24.1" transform="rotate(-90 143.1 24.1)">1</text>
<text x="133" y="63.7">10</text>
<text x="133.1" y="65.1">11</text>
<text x="133.7" y="62.2">9</text>
<text x="137.2" y="62.8">CTS</text>
<text x="137.2" y="64.3">DSR</text>
<text x="137.2" y="65.8">RI</text>
<text x="141.6" y="62.8">XO</text>
<text x="142" y="65.8">D-</text>
<text x="142.2" y="64.3">XI</text>
<text x="146.1" y="65.1">6</text>
<text x="146.1" y="63.7">7</text>
<text x="146.1" y="62.2">8</text>
<text x="236.3" y="65.5" transform="rotate(-90 236.3 65.5)">1</text>
<text x="237.8" y="65.5" transform="rotate(-90 237.8 65.5)">2</text>
<text x="80" y="68.1">1</text>
<text x="80" y="69.6">2</text>
<text x="80" y="71.1">3</text>
<text x="83.4" y="68.8">REST</text>
<text x="83.4" y="70.3">ADC</text>
<text x="83.4" y="71.8">CH_PD</text>
<text x="90.3" y="71.8">GPIO5</text>
<text x="91.5" y="70.3">RXD</text>
<text x="91.6" y="68.8">TXD</text>
<text x="96.9" y="71.1">14</text>
<text x="96.9" y="69.6">15</text>
<text x="96.9" y="68.1">16</text>
<text x="133" y="66.6">12</text>
<text x="133" y="68.1">13</text>
<text x="133" y="69.6">14</text>
<text x="133" y="71.1">15</text>
<text x="137.2" y="67.3">DCD</text>
<text x="137.2" y="68.8">DTR</text>
<text x="137.2" y="70.3">RTS</text>
<text x="137.2" y="71.8">RS232 TX</text>
<text x="141.6" y="70.3">RX</text>
<text x="141.8" y="67.3">D+</text>
<text x="141.9" y="68.8">V3</text>
<text x="146.1" y="71.1">2</text>
<text x="146.1" y="69.6">3</text>
<text x="146.1" y="68.1">4</text>
<text x="146.1" y="66.6">5</text>
<text x="235.6" y="68.9" transform="rotate(-90 235.6 68.9)">1</text>
<text x="237.1" y="68.9" transform="rotate(-90 237.1 68.9)">2</text>
<text x="269.6" y="66.6">1</text>
<text x="269.6" y="68.1">2</text>
<text x="269.6" y="69.6">3</text>
<text x="269.6" y="71.1">4</text>
<text x="273.1" y="67.3">1</text>
<text x="273.1" y="68.8">2</text>
<text x="273.1" y="70.3">3</text>
<text x="273.1" y="71.8">4</text>
<text x="80" y="72.6">4</text>
<text x="80" y="74.1">5</text>
<text x="80" y="75.6">6</text>
<text x="80" y="77.1">7</text>
<text x="83.4" y="73.3">GPIO16</text>
<text x="83.4" y="74.8">GPIO14</text>
<text x="83.4" y="76.3">GPIO12</text>
<text x="83.4" y="77.7">GPIO13</text>
<text x="89.6" y="77.7">GPIO15</text>
<text x="90.3" y="76.2">GPIO2</text>
<text x="90.3" y="74.8">GPIO0</text>
<text x="90.3" y="73.3">GPIO4</text>
<text x="96.9" y="77.1">10</text>
<text x="96.9" y="75.6">11</text>
<text x="96.9" y="74.1">12</text>
<text x="96.9" y="72.6">13</text>
<text x="133" y="72.6">16</text>
<text x="137.2" y="73.3">VCC GND</text>
<text x="146.1" y="72.6">1</text>
<text x="266.3" y="75.6">G</text>
<text x="267.3" y="75.6">ND*7</text>
<text x="269.6" y="72.6">5</text>
<text x="273.1" y="73.3">5</text>
<text x="273.1" y="76.3">SHIELD</text>
<text x="80" y="78.6">8</text>
<text x="83.4" y="79.2">VCC</text>
<text x="85.5" y="83.4" transform="rotate(-90 85.5 83.4)">CS0</text>
<text x="87" y="83.4" transform="rotate(-90 87 83.4)">MISO</text>
<text x="88.5" y="83.4" transform="rotate(-90 88.5 83.4)">GPIO9</text>
<text x="90" y="83.4" transform="rotate(-90 90 83.4)">GPIO10</text>
<text x="91.3" y="79.2">GND</text>
<text x="91.4" y="83.4" transform="rotate(-90 91.4 83.4)">MOSI</text>
<text x="92.9" y="83.4" transform="rotate(-90 92.9 83.4)">SCLK</text>
<text x="96.9" y="78.6">9</text>
<text x="84.8" y="87.5" transform="rotate(-90 84.8 87.5)">17</text>
<text x="86.3" y="87.5" transform="rotate(-90 86.3 87.5)">18</text>
<text x="87.8" y="87.5" transform="rotate(-90 87.8 87.5)">19</text>
<text x="89.3" y="87.5" transform="rotate(-90 89.3 87.5)">20</text>
<text x="90.8" y="87.5" transform="rotate(-90 90.8 87.5)">21</text>
<text x="92.3" y="87.5" transform="rotate(-90 92.3 87.5)">22</text>
<text x="60.9" y="113.3" transform="rotate(-90 60.9 113.3)">10</text>
<text x="63.9" y="113.3" transform="rotate(-90 63.9 113.3)">9</text>
<text x="66.9" y="113.3" transform="rotate(-90 66.9 113.3)">6</text>
<text x="205.1" y="111.4">1</text>
<text x="205.1" y="114.4">2</text>
<text x="37" y="125.7" transform="rotate(-90 37 125.7)">-</text>
<text x="37" y="121.9" transform="rotate(-90 37 121.9)">+</text>
<text x="60.9" y="125.7" transform="rotate(-90 60.9 125.7)">1</text>
<text x="63.9" y="125.7" transform="rotate(-90 63.9 125.7)">2</text>
<text x="66.9" y="125.7" transform="rotate(-90 66.9 125.7)">5</text>
<text x="205.1" y="124.9">2</text>
<text x="205.1" y="127.9">1</text>
<text x="205.1" y="141.3">1</text>
<text x="205.1" y="138.3">2</text>
<text x="205.1" y="153.2">2</text>
<text x="205.1" y="156.2">1</text>
</g>
<g font-size="1" fill="#808080">
<text x="47.7" y="19.1">J1</text>
<text x="44.7" y="25">DS-241A</text>
</g>
<g font-size="1" fill="#c90d0c">
<text x="92.5" y="62.4">SJR1</text>
<text x="83.5" y="66.8">_ESP12E</text>
</g>
</svg>
